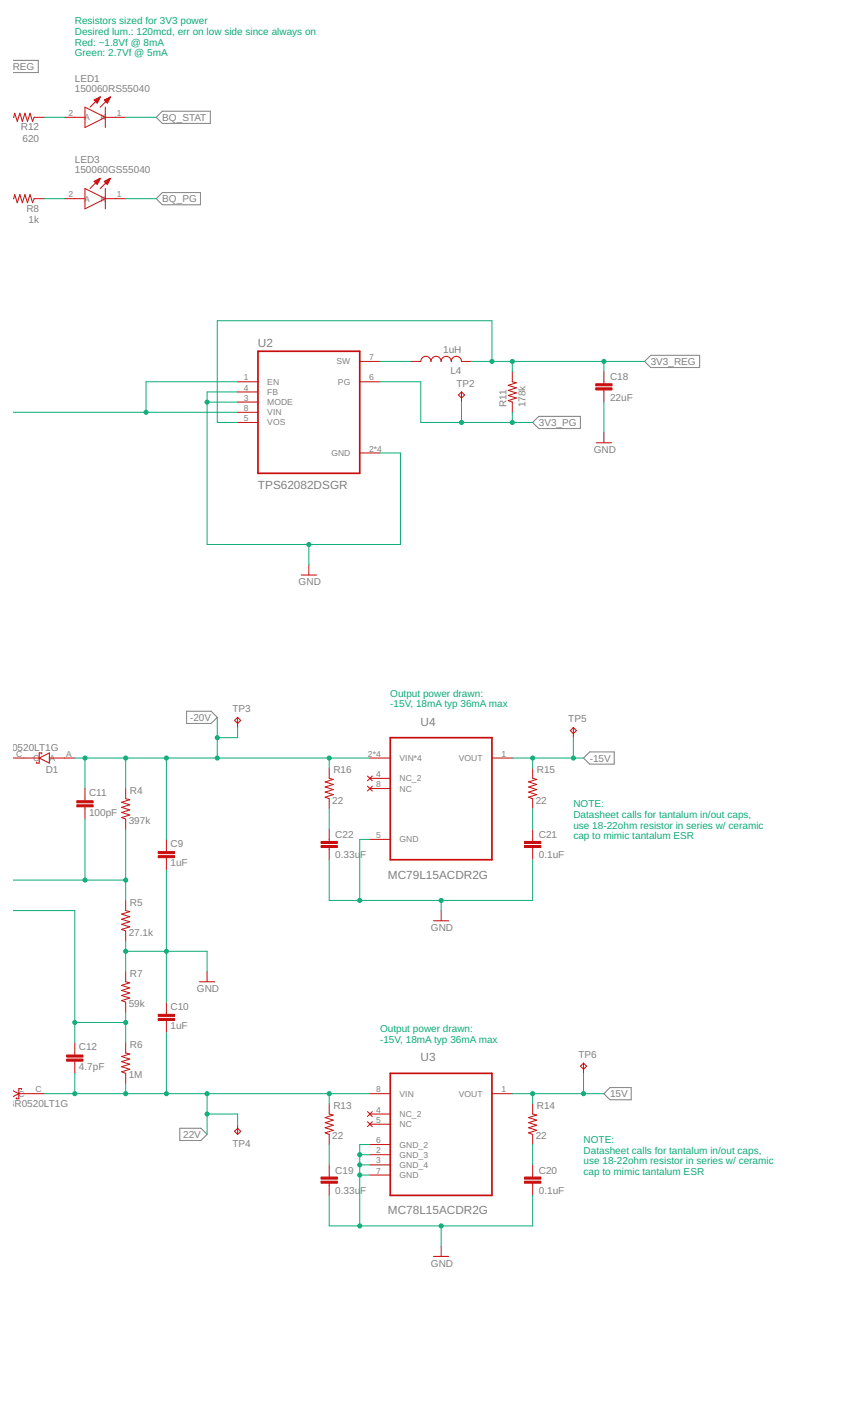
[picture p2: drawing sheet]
<svg xmlns="http://www.w3.org/2000/svg" width="216mm" height="356mm" viewBox="0 0 216 356" stroke-linecap="round" stroke-linejoin="round" font-family="sans-serif">
<path d="M3.4 15.1h6.1v3h-6.1M39 29.3l1.5-1.5h12v3h-12zM39 49.6l1.5-1.5h9.5v3h-9.5zM160.9 90.3l1.5-1.6h12.2v3.1h-12.2zM132.9 105.5l1.6-1.5h10.4v3h-10.4zM46.6 177.6h6.1l1.5 1.5-1.5 1.6h-6.1zM145.6 189.3l1.6-1.5h6.1v3h-6.1zM150.7 273.1l1.6-1.5h5.2v3h-5.2zM44.9 281.7h5.3l1.5 1.6-1.5 1.5h-5.3z" fill="none" stroke="#808080" stroke-width=".25"/>
<g fill="none" stroke="#c90d0c" stroke-width=".25">
<path d="M3.4 29.2l.3-.9 .6 2 .7-2 .6 2 .6-2 .7 2 .6-2 .6 2 .4-1h2.5M16.1 29.3h5.1M21.2 26.8l5.1 2.5-5.1 2.5zM23.5 25l1.5-.8-.7 1.5zM23.6 25h1.1M23.7 25.2h.9M23.9 25.4h.5M24 24.7h.8M24.1 25.6h.2M24.4 24.5h.5M24.9 24.3h.1M25 24.2l-2.5 2.6"/>
<path d="M26 25l1.6-.8-.8 1.5zM26.1 25h1.1M26.2 25.2h.9M26.3 26.8v5M26.3 29.3h5.1M26.5 25.4h.5M26.5 24.7h.8M26.7 25.6h.2M27 24.5h.4M27.4 24.3h.1M27.6 24.2l-2.6 2.6M3.4 49.6l.3-1 .6 2 .7-2 .6 2 .6-2 .7 2 .6-2 .6 2 .4-1h2.5"/>
<path d="M16.1 49.6h5.1M21.2 47.1l5.1 2.5-5.1 2.6zM23.5 45.3l1.5-.8-.7 1.6zM23.6 45.4h1M23.7 45.2h1M23.8 45.6h.7M24 45.8h.4M24.2 45h.6M24.6 44.7h.3M25 44.5l-2.5 2.6M26 45.3l1.6-.8-.8 1.6zM26.1 45.4h1"/>
<path d="M26.3 47.1v5.1M26.3 49.6h5.1M26.3 45.2h.9M26.4 45.6h.6M26.6 45.8h.3M26.7 45h.6M27.2 44.7h.3M27.6 44.5l-2.6 2.6M59.3 95.3h5.1M59.3 97.9h5.1M89.8 95.3h5.1M89.8 90.3h5.1"/>
<path d="M102.5 90.3h2.5a1.27 1.27 0 0 1 1.3-1.3 1.27 1.27 0 0 1 1.3 1.3 1.27 1.27 0 0 1 1.2-1.3 1.27 1.27 0 0 1 1.3 1.3 1.27 1.27 0 0 1 1.3-1.3 1.27 1.27 0 0 1 1.2 1.3 1.27 1.27 0 0 1 1.3-1.3 1.27 1.27 0 0 1 1.3 1.3h2.5M114.4 98.6l.8-.7 .8 .7-.8 .8zM115.2 97.9v2.5M127.9 92.8v2.5l1 .3-2 .6 2 .7-2 .6 2 .6-2 .7 2 .6-2 .6 1 .4v2.6M150.7 92.8v3M150.7 97.4v3M59.3 100.4h5.1M59.3 103h5.1M59.3 105.5h5.1M89.8 113.1h5.1M148.8 110.6h3.8M150.7 108v2.6"/>
<path d="M75.2 143.6h3.8M77.1 141.1v2.5M58.5 179.9l.8-.8 .8 .8-.8 .8zM59.3 179.1v2.6M3.4 189.3h6.4M9.8 189.3l2.5-1.3v2.6zM10.4 188.3v-.3h-.6v2.6h-.7v-.3M12.3 189.3h6.4M21.2 196.9v3.1M31.4 196.9v2.6l1 .2-2 .6 2 .7-2 .6 2 .6-2 .7 2 .6-2 .7 1 .3v2.6M82.2 191.8v2.6l1 .2-2 .7 2 .6-2 .6 2 .7-2 .6 2 .6-2 .7 1 .4v2.5M91.7 193.8l1.2 1.2"/>
<path d="M91.7 196.3l1.2 1.2M92.3 189.3h5.1M92.3 194.4h5.1M92.3 196.9h5.1M92.9 193.8l-1.2 1.2M92.9 196.3l-1.2 1.2M122.8 189.3h5.1M132.9 191.8v2.6l1.1 .2-2.1 .7 2.1 .6-2.1 .6 2.1 .7-2.1 .6 2.1 .6-2.1 .7 1 .4v2.5M142.3 182.4l.8-.7 .8 .7-.8 .8zM143.1 181.7v2.5M21.2 201.5v3M41.5 209.6v3.1"/>
<path d="M41.5 214.2v3M82.2 207.1v3M82.2 211.6v3.1M92.3 209.6h5.1M132.9 207.1v3M132.9 211.6v3.1M31.4 224.9v2.5l1 .2-2 .7 2 .6-2 .7 2 .6-2 .6 2 .7-2 .6 1 .4v2.5M108.2 229.9h3.8M110.1 227.4v2.5M31.4 242.6v2.6l1 .2-2 .7 2 .6-2 .6 2 .7-2 .6 2 .6-2 .7 1 .4v2.5M41.5 250.3v3M41.5 254.8v3.1"/>
<path d="M49.8 245.2h3.8M51.7 242.6v2.6M3.4 272.5l1.3 .6M4.7 273.1l-1.3 .6M4.7 273.1h6.3M5.3 272.1v-.3h-.6v2.6h-.6v-.3M18.7 260.4v3.1M18.7 265v3M31.4 260.4v2.6l1 .2-2 .6 2 .7-2 .6 2 .6-2 .7 2 .6-2 .7 1 .3v2.6M82.2 275.7v2.5l1 .2-2 .7 2 .6-2 .7 2 .6-2 .6 2 .7-2 .6 1 .4v2.5M91.7 277.6l1.2 1.2M92.3 273.1h5.1"/>
<path d="M92.3 278.2h5.1M92.9 277.6l-1.2 1.2M122.8 273.1h5.1M132.9 275.7v2.5l1.1 .2-2.1 .7 2.1 .6-2.1 .7 2.1 .6-2.1 .6 2.1 .7-2.1 .6 1 .4v2.5M144.9 266.3l.7-.8 .8 .8-.8 .7zM145.6 265.5v2.5M58.5 282.5l.8-.8 .8 .8-.8 .8zM59.3 280.7v2.6M82.2 290.9v3M82.2 295.5v3M91.7 280.1l1.2 1.2M92.3 280.7h5.1"/>
<path d="M92.3 285.8h5.1M92.3 288.4h5.1M92.3 290.9h5.1M92.3 293.4h5.1M92.9 280.1l-1.2 1.2M132.9 290.9v3M132.9 295.5v3M108.2 313.8h3.8M110.1 311.2v2.6"/>
</g>
<g fill="#c90d0c" stroke="#c90d0c" stroke-width=".25">
<path d="M39.5 213.7h4.1v.5h-4.1z"/>
<path d="M39.5 212.7h4.1v.5h-4.1z"/>
<path d="M39.5 254.3h4.1v.5h-4.1z"/>
<path d="M39.5 253.3h4.1v.5h-4.1z"/>
<path d="M19.2 201h4v.5h-4z"/>
<path d="M19.2 200h4v.5h-4z"/>
<path d="M16.6 264.5h4.1v.5h-4.1z"/>
<path d="M16.6 263.5h4.1v.5h-4.1z"/>
<path d="M148.7 96.9h4.1v.5h-4.1z"/>
<path d="M148.7 95.8h4.1v.6h-4.1z"/>
<path d="M80.1 295h4.1v.5h-4.1z"/>
<path d="M80.1 293.9h4.1v.5h-4.1z"/>
<path d="M130.9 295h4.1v.5h-4.1z"/>
<path d="M130.9 293.9h4.1v.5h-4.1z"/>
<path d="M130.9 211.1h4.1v.5h-4.1z"/>
<path d="M130.9 210.1h4.1v.5h-4.1z"/>
<path d="M80.1 211.1h4.1v.5h-4.1z"/>
<path d="M80.1 210.1h4.1v.5h-4.1z"/>
</g>
<path d="M64.4 87.7h25.4v30.5h-25.4zM97.4 184.2h25.4v30.5h-25.4zM97.4 268h25.4v30.5h-25.4z" fill="none" stroke="#c90d0c" stroke-width=".42"/>
<g fill="none" stroke="#0dab76" stroke-width=".25">
<path d="M11 29.3h5.1M31.4 29.3h7.6M11 49.6h5.1M31.4 49.6h7.6M59.3 97.9h-7.6v38.1h48.2v-22.9h-5M59.3 95.3h-22.9v7.7M94.9 90.3h7.6M94.9 95.3h10.1v10.2h27.9M117.7 90.3h43.2M122.8 90.3v-10.2h-68.6v25.4h5.1M127.9 90.3v2.5M150.7 90.3v2.5"/>
<path d="M3.4 103h55.9M51.7 100.4h7.6M115.2 100.4v5.1M127.9 103v2.5M150.7 100.4v7.6M77.1 136v5.1M54.2 179.1v10.2M18.7 189.3h73.6M21.2 189.3v7.6M31.4 189.3v7.6M41.5 189.3v20.3M59.3 181.7v2.5h-5.1"/>
<path d="M82.2 189.3v2.5M127.9 189.3h17.7M132.9 189.3v2.5M143.1 184.2v5.1M3.4 219.8h28M21.2 204.5v15.3M31.4 207.1v17.8M41.5 217.2v33.1M82.2 202v5.1M82.2 214.7v10.2h50.7v-10.2M92.3 209.6h-2.5v15.3M132.9 202v5.1"/>
<path d="M3.4 227.4h15.3v33M31.4 237.6h20.3v5M31.4 235v7.6M110.1 224.9v2.5M18.7 255.3h12.7M31.4 252.8v7.6M41.5 257.9v15.2M11 273.1h81.3M18.7 268v5.1M31.4 270.6v2.5M51.7 273.1v10.2M51.7 278.2h7.6v2.5"/>
<path d="M82.2 273.1v2.6M127.9 273.1h22.8M132.9 273.1v2.6M145.6 268v5.1M82.2 285.8v5.1M82.2 298.5v7.6h50.7v-7.6M89.8 293.4h2.5M89.8 290.9h2.5M89.8 288.4h2.5M92.3 285.8h-2.5v20.3M132.9 285.8v5.1M110.1 306.1v5.1"/>
</g>
<g fill="#0dab76" stroke="#0dab76" stroke-width=".25">
<circle cx="41.5" cy="237.6" r=".51"/>
<circle cx="31.4" cy="237.6" r=".51"/>
<circle cx="77.1" cy="136" r=".51"/>
<circle cx="51.7" cy="100.4" r=".51"/>
<circle cx="110.1" cy="224.9" r=".51"/>
<circle cx="89.8" cy="224.9" r=".51"/>
<circle cx="110.1" cy="306.1" r=".51"/>
<circle cx="89.8" cy="306.1" r=".51"/>
<circle cx="89.8" cy="293.4" r=".51"/>
<circle cx="89.8" cy="290.9" r=".51"/>
<circle cx="89.8" cy="288.4" r=".51"/>
<circle cx="31.4" cy="189.3" r=".51"/>
<circle cx="21.2" cy="189.3" r=".51"/>
<circle cx="41.5" cy="189.3" r=".51"/>
<circle cx="54.2" cy="189.3" r=".51"/>
<circle cx="82.2" cy="189.3" r=".51"/>
<circle cx="54.2" cy="184.2" r=".51"/>
<circle cx="18.7" cy="273.1" r=".51"/>
<circle cx="41.5" cy="273.1" r=".51"/>
<circle cx="31.4" cy="273.1" r=".51"/>
<circle cx="51.7" cy="273.1" r=".51"/>
<circle cx="82.2" cy="273.1" r=".51"/>
<circle cx="51.7" cy="278.2" r=".51"/>
<circle cx="18.7" cy="255.3" r=".51"/>
<circle cx="31.4" cy="255.3" r=".51"/>
<circle cx="21.2" cy="219.8" r=".51"/>
<circle cx="31.4" cy="219.8" r=".51"/>
<circle cx="127.9" cy="105.5" r=".51"/>
<circle cx="115.2" cy="105.5" r=".51"/>
<circle cx="127.9" cy="90.3" r=".51"/>
<circle cx="150.7" cy="90.3" r=".51"/>
<circle cx="122.8" cy="90.3" r=".51"/>
<circle cx="36.4" cy="103" r=".51"/>
<circle cx="132.9" cy="189.3" r=".51"/>
<circle cx="143.1" cy="189.3" r=".51"/>
<circle cx="132.9" cy="273.1" r=".51"/>
<circle cx="145.6" cy="273.1" r=".51"/>
</g>
<g font-size="2.9" fill="#808080">
<text x="64.4" y="86.7">U2</text>
<text x="64.4" y="122.2">TPS62082DSGR</text>
<text x="105" y="181.2">U4</text>
<text x="96.8" y="219.4">MC79L15ACDR2G</text>
<text x="105" y="265">U3</text>
<text x="96.8" y="303.2">MC78L15ACDR2G</text>
</g>
<g font-size="2.5" fill="#0dab76">
<text x="18.7" y="6.1">Resistors sized for 3V3 power</text>
<text x="18.7" y="8.7">Desired lum.: 120mcd, err on low side since always on</text>
<text x="18.7" y="11.4">Red: ~1.8Vf @ 8mA</text>
<text x="18.7" y="14.1">Green: 2.7Vf @ 5mA</text>
<text x="97.4" y="173.9">Output power drawn:</text>
<text x="97.4" y="176.6">-15V, 18mA typ 36mA max</text>
<text x="143.1" y="201.6">NOTE:</text>
<text x="143.1" y="204.3">Datasheet calls for tantalum in/out caps,</text>
<text x="143.1" y="207">use 18-22ohm resistor in series w/ ceramic</text>
<text x="143.1" y="209.6">cap to mimic tantalum ESR</text>
<text x="94.9" y="257.7">Output power drawn:</text>
<text x="94.9" y="260.4">-15V, 18mA typ 36mA max</text>
<text x="145.7" y="285.4">NOTE:</text>
<text x="145.7" y="288.1">Datasheet calls for tantalum in/out caps,</text>
<text x="145.7" y="290.8">use 18-22ohm resistor in series w/ ceramic</text>
<text x="145.7" y="293.4">cap to mimic tantalum ESR</text>
</g>
<g font-size="2.5" fill="#808080">
<text x=".4" y="17.5">3_REG</text>
<text x="18.7" y="23">150060RS55040</text>
<text x="18.7" y="20.4">LED1</text>
<text x="5.2" y="32.6">R12</text>
<text x="5.6" y="35.4">620</text>
<text x="40.5" y="30.2">BQ_STAT</text>
<text x="18.7" y="40.7">LED3</text>
<text x="18.7" y="43.3">150060GS55040</text>
<text x="6.6" y="52.9">R8</text>
<text x="40.5" y="50.5">BQ_PG</text>
<text x="7.1" y="55.7">1k</text>
<text x="110.6" y="88.2">1uH</text>
<text x="112.4" y="93.3">L4</text>
<text x="152.3" y="95">C18</text>
<text x="162.4" y="91.1">3V3_REG</text>
<text x="113.9" y="96.6">TP2</text>
<text x="126.4" y="101.7" transform="rotate(-90 126.4 101.7)">R11</text>
<text x="131.2" y="101.7" transform="rotate(-90 131.2 101.7)">178k</text>
<text x="152.3" y="100">22uF</text>
<text x="134.5" y="106.4">3V3_PG</text>
<text x="148.2" y="113.1">GND</text>
<text x="74.5" y="146.1">GND</text>
<text x="58" y="177.9">TP3</text>
<text x="47.4" y="180">-20V</text>
<text x="141.8" y="180.4">TP5</text>
<text x="-.5" y="187.6">BR0520LT1G</text>
<text x="147.2" y="190.2">-15V</text>
<text x="11.4" y="193">D1</text>
<text x="83.2" y="193.1">R16</text>
<text x="134" y="193.1">R15</text>
<text x="22.2" y="203.6">100pF</text>
<text x="22.2" y="198.8">C11</text>
<text x="32.4" y="198.2">R4</text>
<text x="82.9" y="200.7">22</text>
<text x="133.7" y="200.7">22</text>
<text x="32.1" y="205.8">397k</text>
<text x="83.7" y="209.2">C22</text>
<text x="134.5" y="209.2">C21</text>
<text x="42.5" y="211.5">C9</text>
<text x="83.7" y="214.3">0.33u</text>
<text x="89.9" y="214.3">F</text>
<text x="134.5" y="214.3">0.1uF</text>
<text x="42.5" y="216.3">1uF</text>
<text x="32.4" y="226.1">R5</text>
<text x="32.1" y="233.7">27.1k</text>
<text x="107.6" y="232.5">GND</text>
<text x="32.4" y="243.9">R7</text>
<text x="32.1" y="251.5">59k</text>
<text x="49.1" y="247.7">GND</text>
<text x="42.5" y="257">1uF</text>
<text x="42.5" y="252.2">C10</text>
<text x="19.7" y="262.3">C12</text>
<text x="32.4" y="261.7">R6</text>
<text x="19.7" y="267.1">4.7pF</text>
<text x="32.1" y="269.3">1M</text>
<text x="144.4" y="264.2">TP6</text>
<text x="152.3" y="274">15V</text>
<text x="-.1" y="276.5">MBR0520LT1G</text>
<text x="83.2" y="276.9">R13</text>
<text x="134" y="276.9">R14</text>
<text x="45.7" y="284.2">22V</text>
<text x="58" y="286.3">TP4</text>
<text x="82.9" y="284.5">22</text>
<text x="133.7" y="284.5">22</text>
<text x="83.7" y="293">C19</text>
<text x="134.5" y="293">C20</text>
<text x="83.7" y="298.1">0.33u</text>
<text x="89.9" y="298.1">F</text>
<text x="134.5" y="298.1">0.1uF</text>
<text x="107.6" y="316.3">GND</text>
</g>
<g font-size="2.1" fill="#808080">
<text x="17.1" y="28.9">2</text>
<text x="29.2" y="28.9">1</text>
<text x="21" y="30.1">A</text>
<text x="25.1" y="30.1">K</text>
<text x="17.1" y="49.3">2</text>
<text x="21" y="50.4">A</text>
<text x="25.1" y="50.4">K</text>
<text x="29.2" y="49.3">1</text>
<text x="92.1" y="89.9">7</text>
<text x="60.9" y="95">1</text>
<text x="84" y="91">SW</text>
<text x="92.1" y="95">6</text>
<text x="60.9" y="97.5">4</text>
<text x="60.9" y="100.1">3</text>
<text x="66.7" y="96.1">EN</text>
<text x="66.7" y="98.6">FB</text>
<text x="66.7" y="101.2">MODE</text>
<text x="84.4" y="96.1">PG</text>
<text x="60.9" y="102.6">8</text>
<text x="60.9" y="105.1">5</text>
<text x="66.7" y="103.7">VIN</text>
<text x="66.7" y="106.3">VOS</text>
<text x="82.7" y="113.9">GND</text>
<text x="92.1" y="112.8">2*4</text>
<text x="4.1" y="188.9">C</text>
<text x="8.3" y="190.1">C</text>
<text x="12.4" y="190.1">A</text>
<text x="16.5" y="188.9">A</text>
<text x="91.8" y="188.9">2*4</text>
<text x="99.7" y="190.1">VIN*4</text>
<text x="114.5" y="190.1">VOUT</text>
<text x="125.1" y="188.9">1</text>
<text x="93.9" y="194">4</text>
<text x="93.9" y="196.6">8</text>
<text x="99.7" y="195.1">NC_2</text>
<text x="99.7" y="197.7">NC</text>
<text x="-.9" y="200.7" transform="rotate(-90 -.9 200.7)">A</text>
<text x="-.9" y="204.7" transform="rotate(-90 -.9 204.7)">C</text>
<text x="93.9" y="209.3">5</text>
<text x="99.7" y="210.4">GND</text>
<text x="4.6" y="273.9">C</text>
<text x="8.9" y="272.8">C</text>
<text x="93.9" y="272.8">8</text>
<text x="99.7" y="273.9">VIN</text>
<text x="114.5" y="273.9">VOUT</text>
<text x="125.1" y="272.8">1</text>
<text x="93.9" y="277.8">4</text>
<text x="93.9" y="280.4">5</text>
<text x="99.7" y="279">NC_2</text>
<text x="99.7" y="281.5">NC</text>
<text x="93.9" y="285.5">6</text>
<text x="93.9" y="288">2</text>
<text x="99.7" y="286.6">GND_2</text>
<text x="93.9" y="290.5">3</text>
<text x="93.9" y="293.1">7</text>
<text x="99.7" y="289.1">GND_3</text>
<text x="99.7" y="291.6">GND_4</text>
<text x="99.7" y="294.2">GND</text>
</g>
</svg>
